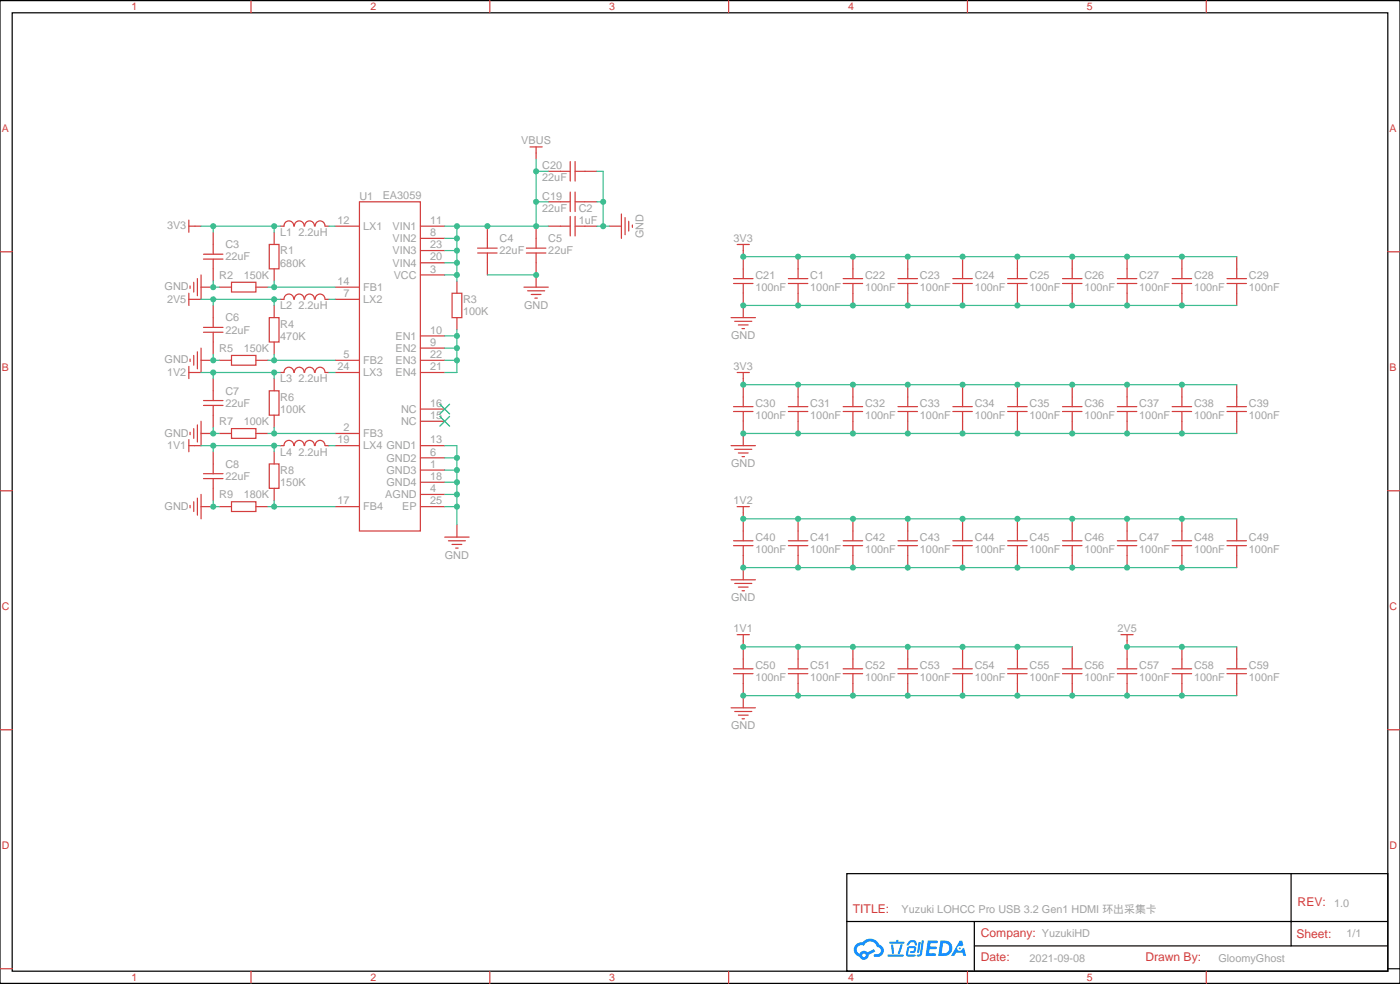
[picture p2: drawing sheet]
<svg xmlns="http://www.w3.org/2000/svg" width="405mm" height="285mm" viewBox="0 0 405 285" stroke-linecap="round" stroke-linejoin="round" font-family="sans-serif">
<path d="M0 .2h405.3v284.3h-405.3zM3.5 3.7h398.3v277.3h-398.3zM245.2 252.8h156.6v28.2h-156.6zM373.8 252.8v20.9M245.2 266.6h156.5M282.1 273.7h119.6M282.1 266.6v14.1M401.8 280.3h3.5" fill="none" stroke="#000" stroke-width=".35"/>
<g fill="none" stroke="#d43d3d" stroke-width=".35">
<path d="M72.7 .2v3.5M141.8 .2v3.5M211 .2v3.5M280.1 .2v3.5M349.2 .2v3.5M0 72.8h3.5M401.8 72.8h3.5M0 142h3.5M401.8 142h3.5M0 211.1h3.5M401.8 211.1h3.5M0 280.3h3.5"/>
<path d="M72.7 281v3.5M141.8 281v3.5M211 281v3.5M280.1 281v3.5M349.2 281v3.5"/>
</g>
<g fill="#178fff">
<path d="M268.6 272.1h2.5l.4 .2-.1 .5-2 .1-.1 .9h1.6l.4 .4-.5 .4h-1.7l-.1 1.2 1.8 .1 .2 .3-.2 .3-2.8 .1z"/>
<path d="M277.9 272.2h.7l.3 1.3-.6 .3a.74 .74 0 0 0-1.1 .3 .74 .74 0 0 0 .5 1 .74 .74 0 0 0 .9-.6l.5-.3 .6 2.3h-.8l-.3-.9h-1.8l-.5 .9h-.9z"/>
<path d="M266 272.5h.6l-.4 3a.31 .31 0 0 1-.4 .2 .31 .31 0 0 1-.3-.3z"/>
<path d="M266.9 272.1h.6l-.5 3.9a.89 .89 0 0 1-.7 .7 .89 .89 0 0 1-.9-.3l1-.4z"/>
<path d="M263.2 272.2l.6-.2 1.2 .1 .6 1.3-.7 .2-.3-1-1.1 .2a.95 .95 0 0 1-.9 .8l-.1-.2z"/>
<path d="M262.9 273.9l1.8-.2a1.04 1.04 0 0 1 .6 1.1 1.04 1.04 0 0 1-.9 .9h-.6a.29 .29 0 0 1-.3-.3 .29 .29 0 0 1 .3-.3h.7l.2-.8-1.5 .1-.3 1.7 1.9 .1a.29 .29 0 0 1 .3 .3 .29 .29 0 0 1-.3 .3l-2-.1-.4-.2 .2-2.1z"/>
<path d="M257 276.2h4.4a.3 .3 0 0 1 .3 .3 .3 .3 0 0 1-.3 .3h-4.3z"/>
<path d="M260.7 273.2h.7l-.5 1.7a1.02 1.02 0 0 1-.7 1.1l-.3-.2z"/>
<path d="M258 273.3h.6l.2 2.4-.2 .3-.3-.2z"/>
<path d="M257.5 272.5h1.9l.2-.6h.5v.6h1.5a.29 .29 0 0 1 .3 .3 .29 .29 0 0 1-.3 .2h-4z"/>
<path d="M272.3 272.1l-.7 4.5h1.5a2.27 2.27 0 0 0 2.6-2.3 2.27 2.27 0 0 0-2.7-2.2zM273.1 272.9a1.5 1.5 0 0 1 1.8 1.5 1.5 1.5 0 0 1-2 1.4h-.3z"/>
<path d="M247.8 273.3a2.09 2.09 0 0 0 1 3.5 1.37 1.37 0 0 0 1.6 .9 1.37 1.37 0 0 0 1.1-1.4l1.9-1-.4-.7-1.8 .9a1.4 1.4 0 0 0-2.3 .5 1.32 1.32 0 0 1-.7-1.9 1.32 1.32 0 0 1 1.9-.5 2.02 2.02 0 0 1 2.1-1.2 2.02 2.02 0 0 1 1.8 1.6 1.09 1.09 0 0 1 1 1.4 1.09 1.09 0 0 1-1.5 .7 .41 .41 0 0 0-.5 .3 .41 .41 0 0 0 .3 .5 1.89 1.89 0 0 0 2.5-1.2 1.89 1.89 0 0 0-1.2-2.4 2.98 2.98 0 0 0-5-.7l-1 .2zM249.6 276.4a.55 .55 0 0 1 1.1 0 .55 .55 0 0 1-1.1 0z"/>
<circle cx="277.9" cy="274.4" r=".28"/>
</g>
<g fill="none" stroke="#d43d3d" stroke-width=".35">
<path d="M104.1 58.4h17.6v95.2h-17.6zM153.5 42.5h3.5M155.2 42.5v3.5M158.7 58.4h6.4M158.7 49.6h6.4M165.1 46.7v5.7M165.1 55.6v5.6M166.5 46.7v5.7M166.5 55.6v5.6M166.5 58.4h6.4M166.5 49.6h6.4M54.7 65.4h3.5"/>
<path d="M54.7 63.7v3.5M58.2 79.6v7h-3.5M58.9 75h5.7M58.9 73.6h5.7M61.7 67.2v6.4M61.7 75v6.3M78 70.7h2.8v7.1h-2.8zM79.4 67.2v3.5M79.4 77.8v3.5M85 65.4a1.41 1.41 0 0 0-1.4-1.5 1.41 1.41 0 0 0-1.4 1.5h-1.1M85.2 65.4a1.41 1.41 0 0 1 1.4-1.5 1.41 1.41 0 0 1 1.4 1.5M88.2 65.4a1.41 1.41 0 0 1 1.4-1.5 1.41 1.41 0 0 1 1.4 1.5"/>
<path d="M91.3 65.4a1.41 1.41 0 0 1 1.4-1.5 1.41 1.41 0 0 1 1.4 1.5M94.2 65.4h1M97 65.4h7.1M121.7 79.6h7.1M121.7 76h7.1M121.7 72.5h7.1M121.7 69h7.1M121.7 65.4h7.1M138.3 73.2h5.6M138.3 71.8h5.6M141.1 65.4v6.4M141.1 73.2v6.4"/>
<path d="M152.4 73.2h5.6M152.4 71.8h5.6M155.2 65.4v6.4M155.2 73.2v9.9M158.7 65.4h6.4M165.1 62.6v5.7M166.5 65.4h6.4M166.5 62.6v5.7M176.4 65.4h3.5M179.9 61.9v7.1M181 63v4.9M182 64v2.9"/>
<path d="M183.1 65.1v.7M213.4 70.7h3.6M215.2 70.7v9.9M231.1 74.3v6.3M246.9 74.3v6.3M262.8 74.3v6.3M278.7 74.3v6.3M294.6 74.3v6.3M310.4 74.3v6.3M326.3 74.3v6.3M342.2 74.3v6.3M358.1 74.3v6.3"/>
<path d="M54.7 84.8v3.6M55 82.7v.7M56.1 81.7v2.8M57.1 80.6v4.9M58.2 83.1h3.5M58.9 96.1h5.7M58.9 94.7h5.7M61.7 88.4v6.3M61.7 96.1v6.4M63.5 83.1h3.5M67 81.7h7.1v2.8h-7.1zM74.1 83.1h3.5"/>
<path d="M78 91.9h2.8v7.1h-2.8zM79.4 88.4v3.5M79.4 99v3.5M81.1 86.6h1.1M82.2 86.6a1.41 1.41 0 0 1 1.4-1.5 1.41 1.41 0 0 1 1.4 1.5M85.2 86.6a1.41 1.41 0 0 1 1.4-1.5 1.41 1.41 0 0 1 1.4 1.5M88.2 86.6a1.41 1.41 0 0 1 1.4-1.5 1.41 1.41 0 0 1 1.4 1.5M91.3 86.6a1.41 1.41 0 0 1 1.4-1.5 1.41 1.41 0 0 1 1.4 1.5M94.2 86.6h1M97 86.6h7.1M97 83.1h7.1M121.7 97.2h7.1"/>
<path d="M130.9 84.8h2.8v7.1h-2.8zM132.3 81.3v3.5M132.3 91.9v3.5M151.7 83.1h7M152.8 84.1h4.9M153.8 85.2h2.8M154.9 86.3h.7M211.7 91.9h7M212.4 82h5.6M212.4 80.6h5.6M212.7 93h5M213.8 94h2.8"/>
<path d="M214.8 95.1h.7M215.2 82v9.9M228.2 82h5.7M228.2 80.6h5.7M231.1 82v6.4M244.1 82h5.7M244.1 80.6h5.7M246.9 82v6.4M260 82h5.6M260 80.6h5.6M262.8 82v6.4M275.9 82h5.6"/>
<path d="M275.9 80.6h5.6M278.7 82v6.4M291.7 82h5.7M291.7 80.6h5.7M294.6 82v6.4M307.6 82h5.7M307.6 80.6h5.7M310.4 82v6.4M323.5 82h5.6M323.5 80.6h5.6M326.3 82v6.4M339.4 82h5.6"/>
<path d="M339.4 80.6h5.6M342.2 82v6.4M355.2 82h5.7M355.2 80.6h5.7M358.1 82v6.4M54.7 106v3.5M55 103.9v.7M56.1 102.8v2.9M57.1 101.8v4.9M58.2 100.7v7.1h-3.5M58.2 104.2h3.5M58.9 117.3h5.7"/>
<path d="M58.9 115.9h5.7M61.7 109.5v6.4M61.7 117.3v6.3M63.5 104.2h3.5M67 102.8h7.1v2.9h-7.1zM74.1 104.2h3.5M78 113.1h2.8v7h-2.8zM79.4 109.5v3.6M85 107.8a1.41 1.41 0 0 0-1.4-1.6 1.41 1.41 0 0 0-1.4 1.6h-1.1M85.2 107.8a1.41 1.41 0 0 1 1.4-1.6 1.41 1.41 0 0 1 1.4 1.6M88.2 107.8a1.41 1.41 0 0 1 1.4-1.6 1.41 1.41 0 0 1 1.4 1.6M91.3 107.8a1.41 1.41 0 0 1 1.4-1.6 1.41 1.41 0 0 1 1.4 1.6"/>
<path d="M94.2 107.8h1M97 107.8h7.1M97 104.2h7.1M121.7 118.4h7.1M121.7 107.8h7.1M121.7 104.2h7.1M121.7 100.7h7.1M212.4 119.1h5.6M212.4 117.7h5.6M213.4 107.8h3.6M215.2 107.8v9.9M215.2 119.1v9.8"/>
<path d="M228.2 119.1h5.7M228.2 117.7h5.7M231.1 111.3v6.4M231.1 119.1v6.3M244.1 119.1h5.7M244.1 117.7h5.7M246.9 111.3v6.4M246.9 119.1v6.3M260 119.1h5.6M260 117.7h5.6M262.8 111.3v6.4M262.8 119.1v6.3"/>
<path d="M275.9 119.1h5.6M275.9 117.7h5.6M278.7 111.3v6.4M278.7 119.1v6.3M291.7 119.1h5.7M291.7 117.7h5.7M294.6 111.3v6.4M294.6 119.1v6.3M307.6 119.1h5.7M307.6 117.7h5.7M310.4 111.3v6.4M310.4 119.1v6.3"/>
<path d="M323.5 119.1h5.6M323.5 117.7h5.6M326.3 111.3v6.4M326.3 119.1v6.3M339.4 119.1h5.6M339.4 117.7h5.6M342.2 111.3v6.4M342.2 119.1v6.3M355.2 119.1h5.7M355.2 117.7h5.7M358.1 111.3v6.4M358.1 119.1v6.3"/>
<path d="M54.7 127.2v3.5M55 125.1v.7M56.1 124v2.8M57.1 122.9v5M58.2 121.9v7h-3.5M58.2 125.4h3.5M58.9 138.5h5.7M58.9 137.1h5.7M61.7 130.7v6.4M61.7 138.5v6.3M63.5 125.4h3.5M67 124h7.1v2.8h-7.1z"/>
<path d="M74.1 125.4h3.5M78 134.2h2.8v7.1h-2.8zM79.4 120.1v3.5M79.4 130.7v3.5M85 128.9a1.41 1.41 0 0 0-1.4-1.5 1.41 1.41 0 0 0-1.4 1.5h-1.1M85.2 128.9a1.41 1.41 0 0 1 1.4-1.5 1.41 1.41 0 0 1 1.4 1.5M88.2 128.9a1.41 1.41 0 0 1 1.4-1.5 1.41 1.41 0 0 1 1.4 1.5M91.3 128.9a1.41 1.41 0 0 1 1.4-1.5 1.41 1.41 0 0 1 1.4 1.5M94.2 128.9h1M97 128.9h7.1M97 125.4h7.1M121.7 139.5h7.1"/>
<path d="M121.7 136h7.1M121.7 132.5h7.1M121.7 128.9h7.1M121.7 121.9h7.1M211.7 128.9h7M212.7 130h5M213.8 131.1h2.8M214.8 132.1h.7M55 146.2v.7M56.1 145.2v2.8M57.1 144.1v4.9M58.2 146.6h3.5"/>
<path d="M58.2 143.1v7M63.5 146.6h3.5M67 145.2h7.1v2.8h-7.1zM74.1 146.6h3.5M79.4 141.3v3.5M97 146.6h7.1M121.7 146.6h7.1M121.7 143.1h7.1M128.8 155.4h7M129.8 156.5h5M130.9 157.5h2.8M131.9 158.6h.7"/>
<path d="M132.3 151.9v3.5M212.4 156.5h5.6M212.4 157.9h5.6M213.4 146.6h3.6M215.2 146.6v9.9M215.2 157.9v9.8M228.2 156.5h5.7M228.2 157.9h5.7M231.1 150.1v6.4M231.1 157.9v6.3M244.1 156.5h5.7M244.1 157.9h5.7"/>
<path d="M246.9 150.1v6.4M246.9 157.9v6.3M260 156.5h5.6M260 157.9h5.6M262.8 150.1v6.4M262.8 157.9v6.3M275.9 156.5h5.6M275.9 157.9h5.6M278.7 150.1v6.4M278.7 157.9v6.3M291.7 156.5h5.7M291.7 157.9h5.7"/>
<path d="M294.6 150.1v6.4M294.6 157.9v6.3M307.6 156.5h5.7M307.6 157.9h5.7M310.4 150.1v6.4M310.4 157.9v6.3M323.5 156.5h5.6M323.5 157.9h5.6M326.3 150.1v6.4M326.3 157.9v6.3M339.4 156.5h5.6M339.4 157.9h5.6"/>
<path d="M342.2 150.1v6.4M342.2 157.9v6.3M355.2 156.5h5.7M355.2 157.9h5.7M358.1 150.1v6.4M358.1 157.9v6.3M211.7 167.7h7M212.7 168.8h5M213.8 169.9h2.8M214.8 170.9h.7M212.4 194.9h5.6M212.4 193.5h5.6"/>
<path d="M213.4 183.6h3.6M215.2 183.6v9.9M215.2 194.9v9.9M228.2 194.9h5.7M228.2 193.5h5.7M231.1 187.1v6.4M231.1 194.9v6.4M244.1 194.9h5.7M244.1 193.5h5.7M246.9 187.1v6.4M246.9 194.9v6.4M260 194.9h5.6"/>
<path d="M260 193.5h5.6M262.8 187.1v6.4M262.8 194.9v6.4M275.9 194.9h5.6M275.9 193.5h5.6M278.7 187.1v6.4M278.7 194.9v6.4M291.7 194.9h5.7M291.7 193.5h5.7M294.6 187.1v6.4M294.6 194.9v6.4M307.6 194.9h5.7"/>
<path d="M307.6 193.5h5.7M310.4 187.1v6.4M310.4 194.9v6.4M323.5 194.9h5.6M323.5 193.5h5.6M324.6 183.6h3.5M326.3 183.6v9.9M326.3 194.9v6.4M339.4 194.9h5.6M339.4 193.5h5.6M342.2 187.1v6.4M342.2 194.9v6.4"/>
<path d="M355.2 194.9h5.7M355.2 193.5h5.7M358.1 187.1v6.4M358.1 194.9v6.4M211.7 204.8h7M212.7 205.8h5M213.8 206.9h2.8M214.8 208h.7"/>
</g>
<path d="M127.4 116.9l2.8 2.9M130.2 116.9l-2.8 2.9M127.4 120.5l2.8 2.8M130.2 120.5l-2.8 2.8" fill="none" stroke="#3c3" stroke-width=".35"/>
<g fill="none" stroke="#3dbd91" stroke-width=".35">
<path d="M155.2 49.6h3.5M155.2 58.4h3.5M155.2 46v19.4M172.9 49.6h1.7v15.8M172.9 58.4h1.7M58.2 65.4h22.9M61.7 65.4v1.8M79.4 65.4v1.8M95.2 65.4h1.8M128.8 65.4h29.9M128.8 79.6h3.5M128.8 76h3.5"/>
<path d="M128.8 72.5h3.5M128.8 69h3.5M132.3 65.4v15.9M141.1 79.6h14.1M172.9 65.4h3.5M215.2 74.3h142.9M58.2 86.6h22.9M61.7 81.3v1.8h1.8M61.7 86.6v1.8M77.6 83.1h19.4M79.4 81.3v1.8M79.4 86.6v1.8"/>
<path d="M95.2 86.6h1.8M128.8 97.2h3.5M132.3 95.4v12.4h-3.5M215.2 88.4h142.9M58.2 107.8h22.9M61.7 102.5v1.7h1.8M61.7 107.8v1.7M77.6 104.2h19.4M79.4 102.5v1.7M79.4 107.8v1.7M95.2 107.8h1.8M128.8 104.2h3.5"/>
<path d="M128.8 100.7h3.5M215.2 111.3h142.9M58.2 128.9h22.9M61.7 123.6v1.8h1.8M61.7 128.9v1.8M77.6 125.4h19.4M79.4 123.6v1.8M79.4 128.9v1.8M95.2 128.9h1.8M128.8 128.9h3.5v23M128.8 132.5h3.5M128.8 136h3.5"/>
<path d="M128.8 139.5h3.5M215.2 125.4h142.9M61.7 144.8v1.8h1.8M77.6 146.6h19.4M79.4 144.8v1.8M128.8 146.6h3.5M128.8 143.1h3.5M215.2 150.1h142.9M215.2 164.2h142.9M215.2 187.1h95.2M326.3 187.1h31.8M215.2 201.3h142.9"/>
</g>
<g fill="#3dbd91">
<circle cx="79.4" cy="83.1" r=".88"/>
<circle cx="61.7" cy="83.1" r=".88"/>
<circle cx="61.7" cy="86.6" r=".88"/>
<circle cx="79.4" cy="86.6" r=".88"/>
<circle cx="61.7" cy="65.4" r=".88"/>
<circle cx="79.4" cy="65.4" r=".88"/>
<circle cx="79.4" cy="125.4" r=".88"/>
<circle cx="61.7" cy="125.4" r=".88"/>
<circle cx="61.7" cy="146.6" r=".88"/>
<circle cx="79.4" cy="146.6" r=".88"/>
<circle cx="61.7" cy="128.9" r=".88"/>
<circle cx="79.4" cy="128.9" r=".88"/>
<circle cx="79.4" cy="104.2" r=".88"/>
<circle cx="61.7" cy="104.2" r=".88"/>
<circle cx="61.7" cy="107.8" r=".88"/>
<circle cx="79.4" cy="107.8" r=".88"/>
<circle cx="132.3" cy="132.5" r=".88"/>
<circle cx="132.3" cy="136" r=".88"/>
<circle cx="132.3" cy="139.5" r=".88"/>
<circle cx="132.3" cy="143.1" r=".88"/>
<circle cx="132.3" cy="146.6" r=".88"/>
<circle cx="155.2" cy="79.6" r=".88"/>
<circle cx="132.3" cy="104.2" r=".88"/>
<circle cx="132.3" cy="100.7" r=".88"/>
<circle cx="132.3" cy="97.2" r=".88"/>
<circle cx="155.2" cy="49.6" r=".88"/>
<circle cx="155.2" cy="58.4" r=".88"/>
<circle cx="132.3" cy="79.6" r=".88"/>
<circle cx="132.3" cy="76" r=".88"/>
<circle cx="132.3" cy="72.5" r=".88"/>
<circle cx="132.3" cy="69" r=".88"/>
<circle cx="132.3" cy="65.4" r=".88"/>
<circle cx="141.1" cy="65.4" r=".88"/>
<circle cx="155.2" cy="65.4" r=".88"/>
<circle cx="174.6" cy="58.4" r=".88"/>
<circle cx="174.6" cy="65.4" r=".88"/>
<circle cx="215.2" cy="74.3" r=".88"/>
<circle cx="231.1" cy="74.3" r=".88"/>
<circle cx="246.9" cy="74.3" r=".88"/>
<circle cx="262.8" cy="74.3" r=".88"/>
<circle cx="278.7" cy="74.3" r=".88"/>
<circle cx="294.6" cy="74.3" r=".88"/>
<circle cx="310.4" cy="74.3" r=".88"/>
<circle cx="326.3" cy="74.3" r=".88"/>
<circle cx="342.2" cy="74.3" r=".88"/>
<circle cx="215.2" cy="88.4" r=".88"/>
<circle cx="231.1" cy="88.4" r=".88"/>
<circle cx="246.9" cy="88.4" r=".88"/>
<circle cx="262.8" cy="88.4" r=".88"/>
<circle cx="278.7" cy="88.4" r=".88"/>
<circle cx="294.6" cy="88.4" r=".88"/>
<circle cx="310.4" cy="88.4" r=".88"/>
<circle cx="326.3" cy="88.4" r=".88"/>
<circle cx="342.2" cy="88.4" r=".88"/>
<circle cx="278.7" cy="125.4" r=".88"/>
<circle cx="294.6" cy="125.4" r=".88"/>
<circle cx="310.4" cy="125.4" r=".88"/>
<circle cx="326.3" cy="125.4" r=".88"/>
<circle cx="342.2" cy="125.4" r=".88"/>
<circle cx="215.2" cy="125.4" r=".88"/>
<circle cx="231.1" cy="125.4" r=".88"/>
<circle cx="246.9" cy="125.4" r=".88"/>
<circle cx="262.8" cy="125.4" r=".88"/>
<circle cx="278.7" cy="111.3" r=".88"/>
<circle cx="294.6" cy="111.3" r=".88"/>
<circle cx="310.4" cy="111.3" r=".88"/>
<circle cx="326.3" cy="111.3" r=".88"/>
<circle cx="342.2" cy="111.3" r=".88"/>
<circle cx="215.2" cy="111.3" r=".88"/>
<circle cx="231.1" cy="111.3" r=".88"/>
<circle cx="246.9" cy="111.3" r=".88"/>
<circle cx="262.8" cy="111.3" r=".88"/>
<circle cx="278.7" cy="164.2" r=".88"/>
<circle cx="294.6" cy="164.2" r=".88"/>
<circle cx="310.4" cy="164.2" r=".88"/>
<circle cx="326.3" cy="164.2" r=".88"/>
<circle cx="342.2" cy="164.2" r=".88"/>
<circle cx="215.2" cy="164.2" r=".88"/>
<circle cx="231.1" cy="164.2" r=".88"/>
<circle cx="246.9" cy="164.2" r=".88"/>
<circle cx="262.8" cy="164.2" r=".88"/>
<circle cx="278.7" cy="150.1" r=".88"/>
<circle cx="294.6" cy="150.1" r=".88"/>
<circle cx="310.4" cy="150.1" r=".88"/>
<circle cx="326.3" cy="150.1" r=".88"/>
<circle cx="342.2" cy="150.1" r=".88"/>
<circle cx="215.2" cy="150.1" r=".88"/>
<circle cx="231.1" cy="150.1" r=".88"/>
<circle cx="246.9" cy="150.1" r=".88"/>
<circle cx="262.8" cy="150.1" r=".88"/>
<circle cx="278.7" cy="201.3" r=".88"/>
<circle cx="294.6" cy="201.3" r=".88"/>
<circle cx="310.4" cy="201.3" r=".88"/>
<circle cx="326.3" cy="201.3" r=".88"/>
<circle cx="342.2" cy="201.3" r=".88"/>
<circle cx="215.2" cy="201.3" r=".88"/>
<circle cx="231.1" cy="201.3" r=".88"/>
<circle cx="246.9" cy="201.3" r=".88"/>
<circle cx="262.8" cy="201.3" r=".88"/>
<circle cx="326.3" cy="187.1" r=".88"/>
<circle cx="342.2" cy="187.1" r=".88"/>
<circle cx="294.6" cy="187.1" r=".88"/>
<circle cx="278.7" cy="187.1" r=".88"/>
<circle cx="215.2" cy="187.1" r=".88"/>
<circle cx="231.1" cy="187.1" r=".88"/>
<circle cx="246.9" cy="187.1" r=".88"/>
<circle cx="262.8" cy="187.1" r=".88"/>
</g>
<g font-size="3.5" fill="#d43d3d">
<text x="375.7" y="262.3">REV:</text>
<text x="246.9" y="264">TITLE:</text>
<text x="284" y="271.1">Company: YuzukiHD</text>
<text x="375.4" y="271.4">Sheet:</text>
<text x="284" y="278.1">Date:</text>
<text x="331.6" y="278.1">Drawn By:</text>
</g>
<g font-size="3.1" fill="#d43d3d">
<text x="38.1" y="3">1</text>
<text x="107.2" y="3">2</text>
<text x="176.4" y="3">3</text>
<text x="245.5" y="3">4</text>
<text x="314.7" y="3">5</text>
<text x=".5" y="38.1">A</text>
<text x="402.3" y="38.1">A</text>
<text x=".5" y="107.3">B</text>
<text x="402.3" y="107.3">B</text>
<text x=".5" y="176.4">C</text>
<text x="402.3" y="176.4">C</text>
<text x=".5" y="245.5">D</text>
<text x="402.3" y="245.5">D</text>
<text x="38.1" y="283.8">1</text>
<text x="107.2" y="283.8">2</text>
<text x="176.4" y="283.8">3</text>
<text x="245.5" y="283.8">4</text>
<text x="314.7" y="283.8">5</text>
</g>
<g font-size="3.1" fill="#a2a2a2">
<text x="150.9" y="41.7">VBUS</text>
<text x="157" y="48.9">C20</text>
<text x="157" y="52.4">22uF</text>
<text x="104.1" y="57.7">U1</text>
<text x="110.8" y="57.5">EA3059</text>
<text x="157" y="57.7">C19</text>
<text x="97.7" y="64.8">12</text>
<text x="124.5" y="64.8">11</text>
<text x="157" y="61.2">22uF</text>
<text x="167.6" y="61.2">C2</text>
<text x="167.6" y="64.8">1uF</text>
<text x="48.4" y="66.4">3V3</text>
<text x="65.3" y="71.8">C3</text>
<text x="81.1" y="68.3">L1</text>
<text x="86.4" y="68.3">2.2uH</text>
<text x="105.1" y="66.5">LX1</text>
<text x="113.6" y="70.1">VIN2</text>
<text x="113.6" y="66.5">VIN1</text>
<text x="124.5" y="71.8">23</text>
<text x="124.5" y="68.3">8</text>
<text x="144.6" y="70.1">C4</text>
<text x="158.7" y="70.1">C5</text>
<text x="186.3" y="68.9" transform="rotate(-90 186.3 68.9)">GND</text>
<text x="212.4" y="69.9">3V3</text>
<text x="65.3" y="75.4">22uF</text>
<text x="81.1" y="73.6">R1</text>
<text x="81.1" y="77.1">680K</text>
<text x="113.6" y="77.1">VIN4</text>
<text x="113.6" y="73.6">VIN3</text>
<text x="124.5" y="75.4">20</text>
<text x="144.6" y="73.6">22uF</text>
<text x="158.7" y="73.6">22uF</text>
<text x="47.7" y="84">GND</text>
<text x="63.5" y="80.7">R2</text>
<text x="70.6" y="80.7">150K</text>
<text x="97.7" y="82.4">14</text>
<text x="114" y="80.7">VCC</text>
<text x="124.5" y="78.9">3</text>
<text x="218.7" y="80.7">C21</text>
<text x="234.6" y="80.7">C1</text>
<text x="250.5" y="80.7">C22</text>
<text x="266.3" y="80.7">C23</text>
<text x="282.2" y="80.7">C24</text>
<text x="298.1" y="80.7">C25</text>
<text x="314" y="80.7">C26</text>
<text x="329.8" y="80.7">C27</text>
<text x="345.7" y="80.7">C28</text>
<text x="361.6" y="80.7">C29</text>
<text x="48.4" y="87.5">2V5</text>
<text x="81.1" y="89.5">L2</text>
<text x="86.4" y="89.5">2.2uH</text>
<text x="99.5" y="85.9">7</text>
<text x="105.1" y="87.7">LX2</text>
<text x="105.1" y="84.2">FB1</text>
<text x="134.1" y="87.7">R3</text>
<text x="151.7" y="89.3">GND</text>
<text x="218.7" y="84.2">100nF</text>
<text x="234.6" y="84.2">100nF</text>
<text x="250.5" y="84.2">100nF</text>
<text x="266.3" y="84.2">100nF</text>
<text x="282.2" y="84.2">100nF</text>
<text x="298.1" y="84.2">100nF</text>
<text x="314" y="84.2">100nF</text>
<text x="329.8" y="84.2">100nF</text>
<text x="345.7" y="84.2">100nF</text>
<text x="361.6" y="84.2">100nF</text>
<text x="65.3" y="93">C6</text>
<text x="81.1" y="94.8">R4</text>
<text x="134.1" y="91.2">100K</text>
<text x="63.5" y="101.8">R5</text>
<text x="65.3" y="96.5">22uF</text>
<text x="70.6" y="101.8">150K</text>
<text x="81.1" y="98.3">470K</text>
<text x="114.5" y="101.8">EN2</text>
<text x="114.5" y="98.3">EN1</text>
<text x="124.5" y="100.1">9</text>
<text x="124.5" y="96.5">10</text>
<text x="211.7" y="98.1">GND</text>
<text x="47.7" y="105.2">GND</text>
<text x="97.7" y="107.1">24</text>
<text x="99.5" y="103.6">5</text>
<text x="105.1" y="105.3">FB2</text>
<text x="114.5" y="105.3">EN3</text>
<text x="124.5" y="107.1">21</text>
<text x="124.5" y="103.6">22</text>
<text x="212.4" y="106.9">3V3</text>
<text x="48.4" y="108.7">1V2</text>
<text x="81.1" y="110.6">L3</text>
<text x="86.4" y="110.6">2.2uH</text>
<text x="105.1" y="108.9">LX3</text>
<text x="114.5" y="108.9">EN4</text>
<text x="65.3" y="114.2">C7</text>
<text x="65.3" y="117.7">22uF</text>
<text x="81.1" y="115.9">R6</text>
<text x="81.1" y="119.5">100K</text>
<text x="116.1" y="119.5">NC</text>
<text x="124.5" y="117.7">16</text>
<text x="218.7" y="117.7">C30</text>
<text x="234.6" y="117.7">C31</text>
<text x="250.5" y="117.7">C32</text>
<text x="266.3" y="117.7">C33</text>
<text x="282.2" y="117.7">C34</text>
<text x="298.1" y="117.7">C35</text>
<text x="314" y="117.7">C36</text>
<text x="329.8" y="117.7">C37</text>
<text x="345.7" y="117.7">C38</text>
<text x="361.6" y="117.7">C39</text>
<text x="63.5" y="123">R7</text>
<text x="70.6" y="123">100K</text>
<text x="99.5" y="124.7">2</text>
<text x="116.1" y="123">NC</text>
<text x="124.5" y="121.2">15</text>
<text x="218.7" y="121.2">100nF</text>
<text x="234.6" y="121.2">100nF</text>
<text x="250.5" y="121.2">100nF</text>
<text x="266.3" y="121.2">100nF</text>
<text x="282.2" y="121.2">100nF</text>
<text x="298.1" y="121.2">100nF</text>
<text x="314" y="121.2">100nF</text>
<text x="329.8" y="121.2">100nF</text>
<text x="345.7" y="121.2">100nF</text>
<text x="361.6" y="121.2">100nF</text>
<text x="47.7" y="126.3">GND</text>
<text x="48.4" y="129.9">1V1</text>
<text x="81.1" y="131.8">L4</text>
<text x="86.4" y="131.8">2.2uH</text>
<text x="97.7" y="128.3">19</text>
<text x="105.1" y="130">LX4 GND1</text>
<text x="105.1" y="126.5">FB3</text>
<text x="124.5" y="131.8">6</text>
<text x="124.5" y="128.3">13</text>
<text x="65.3" y="135.3">C8</text>
<text x="81.1" y="137.1">R8</text>
<text x="111.9" y="137.1">GND3</text>
<text x="111.9" y="133.6">GND2</text>
<text x="124.5" y="135.3">1</text>
<text x="211.7" y="135.1">GND</text>
<text x="65.3" y="138.9">22uF</text>
<text x="81.1" y="140.6">150K</text>
<text x="111.9" y="140.6">GND4</text>
<text x="124.5" y="142.4">4</text>
<text x="124.5" y="138.9">18</text>
<text x="47.7" y="147.5">GND</text>
<text x="63.5" y="144.2">R9</text>
<text x="70.6" y="144.2">180K</text>
<text x="97.7" y="145.9">17</text>
<text x="105.1" y="147.7">FB4</text>
<text x="111.6" y="144.2">AGND</text>
<text x="116.4" y="147.7">EP</text>
<text x="124.5" y="145.9">25</text>
<text x="212.4" y="145.7">1V2</text>
<text x="128.8" y="161.6">GND</text>
<text x="218.7" y="156.5">C40</text>
<text x="218.7" y="160">100nF</text>
<text x="234.6" y="156.5">C41</text>
<text x="234.6" y="160">100nF</text>
<text x="250.5" y="156.5">C42</text>
<text x="250.5" y="160">100nF</text>
<text x="266.3" y="156.5">C43</text>
<text x="266.3" y="160">100nF</text>
<text x="282.2" y="156.5">C44</text>
<text x="282.2" y="160">100nF</text>
<text x="298.1" y="156.5">C45</text>
<text x="298.1" y="160">100nF</text>
<text x="314" y="156.5">C46</text>
<text x="314" y="160">100nF</text>
<text x="329.8" y="156.5">C47</text>
<text x="329.8" y="160">100nF</text>
<text x="345.7" y="156.5">C48</text>
<text x="345.7" y="160">100nF</text>
<text x="361.6" y="156.5">C49</text>
<text x="361.6" y="160">100nF</text>
<text x="211.7" y="174">GND</text>
<text x="212.4" y="182.8">1V1</text>
<text x="323.5" y="182.8">2V5</text>
<text x="218.7" y="193.5">C50</text>
<text x="218.7" y="197.1">100nF</text>
<text x="234.6" y="193.5">C51</text>
<text x="234.6" y="197.1">100nF</text>
<text x="250.5" y="193.5">C52</text>
<text x="250.5" y="197.1">100nF</text>
<text x="266.3" y="193.5">C53</text>
<text x="266.3" y="197.1">100nF</text>
<text x="282.2" y="193.5">C54</text>
<text x="282.2" y="197.1">100nF</text>
<text x="298.1" y="193.5">C55</text>
<text x="298.1" y="197.1">100nF</text>
<text x="314" y="193.5">C56</text>
<text x="314" y="197.1">100nF</text>
<text x="329.8" y="193.5">C57</text>
<text x="329.8" y="197.1">100nF</text>
<text x="345.7" y="193.5">C58</text>
<text x="345.7" y="197.1">100nF</text>
<text x="361.6" y="193.5">C59</text>
<text x="361.6" y="197.1">100nF</text>
<text x="211.7" y="211">GND</text>
<text x="386.3" y="262.3">1.0</text>
<text x="261.1" y="264.1">Yuzuki LOHCC Pro USB 3.2 Gen1 HDMI 环出采集卡</text>
<text x="389.8" y="271.2">1/1</text>
<text x="298.1" y="278.2">2021-09-08</text>
<text x="352.8" y="278.2">GloomyGhost</text>
</g>
</svg>
